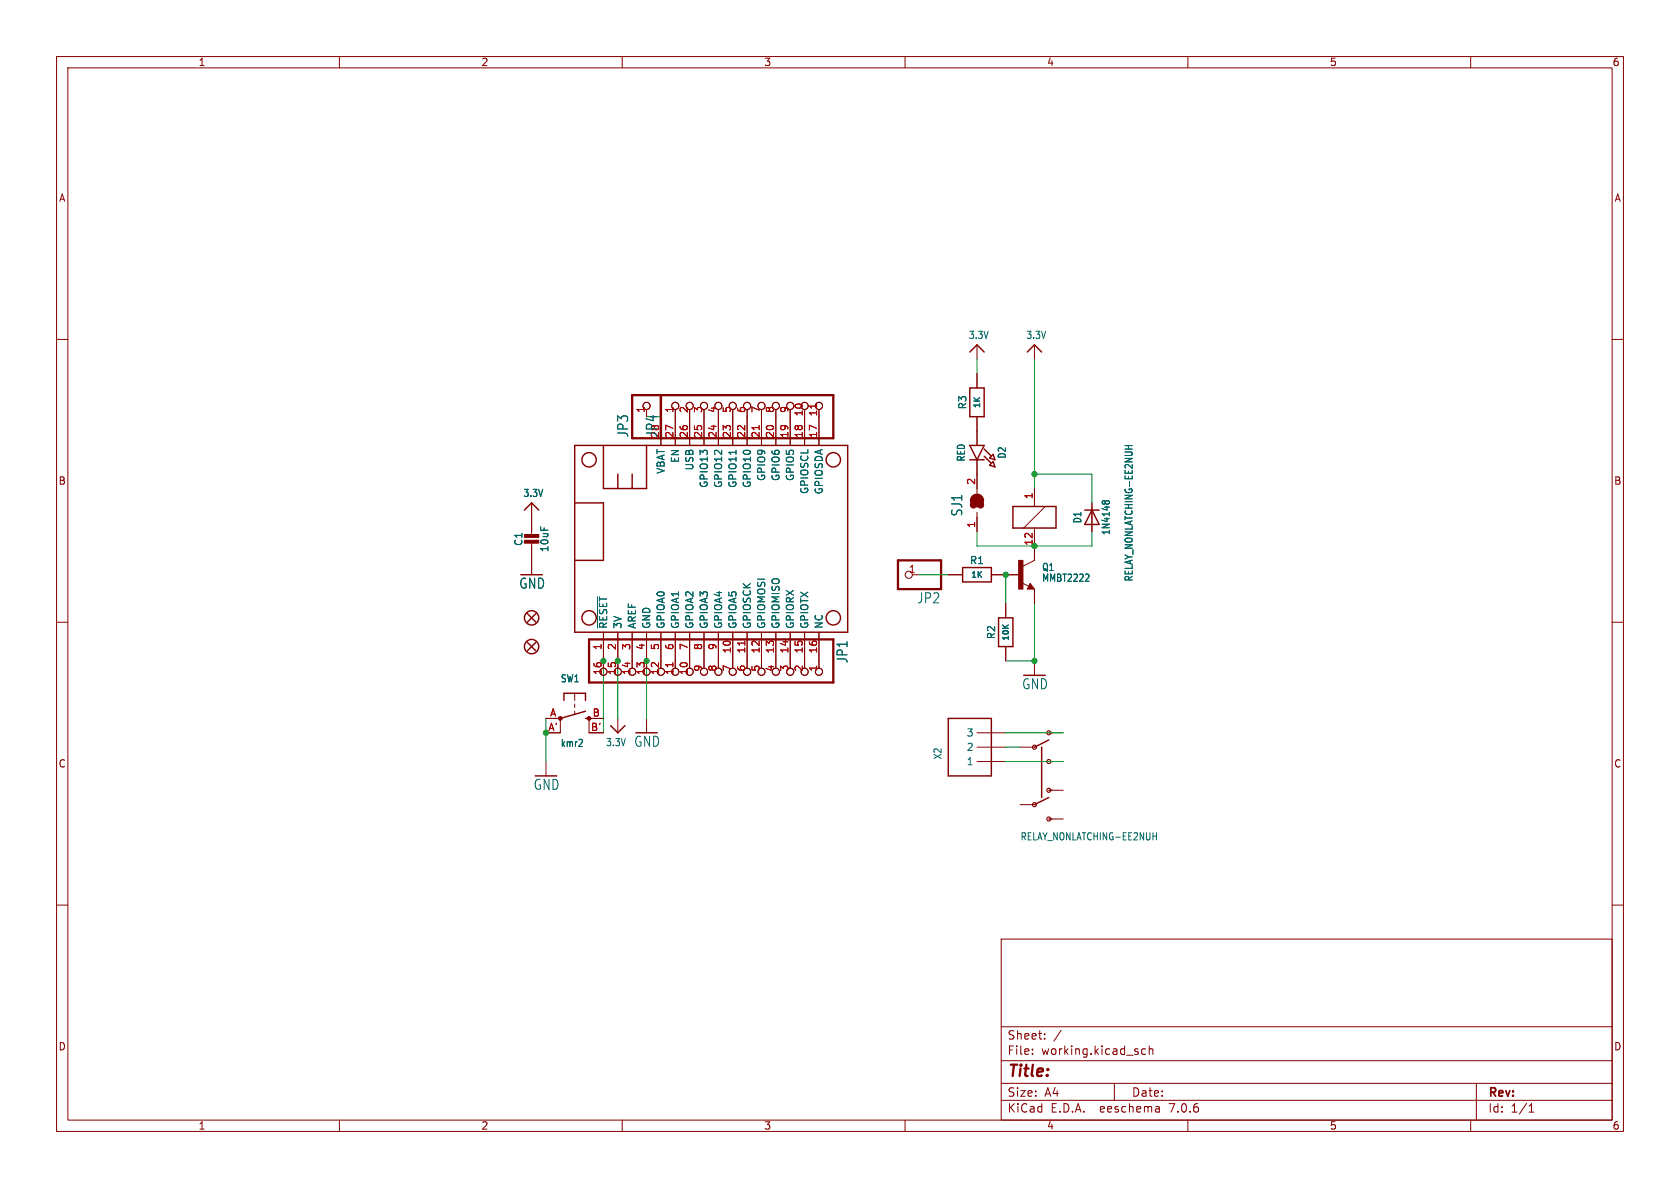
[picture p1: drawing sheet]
<svg xmlns="http://www.w3.org/2000/svg" width="297mm" height="210mm" viewBox="0 0 297 210" stroke-linecap="round" stroke-linejoin="round" font-family="sans-serif">
<g fill="none" stroke="#840000" stroke-width=".18">
<path d="M10 10h277v190h-277zM12 12h273v186h-273zM60 10v2M110 10v2M160 10v2M210 10v2M260 10v2M10 60h2M285 60h2M114.3 72.4v1.3M116.8 73.7v5M119.4 72.4v6.3"/>
<path d="M121.9 73.7v5M124.5 72.4v6.3M127 73.7v5M129.5 72.4v6.3M132.1 72.4v6.3M134.6 72.4v6.3M137.2 72.4v6.3M139.7 72.4v6.3M142.2 73.7v5M144.8 73.7v5M172.7 61v2.5M172.7 66v2.6"/>
<path d="M172.7 73.7v5M182.9 61v2.5M94 88.9v5.8M94 95.8v5.8M172.7 81.3v5.9M172.7 90.6v3.4M182.9 93.3v5.8l-2.1 1M182.9 86.4v3.1M184.8 89.5l-3.8 3.8M193 88.9v5.1M10 110h2M106.7 111.8v6.3"/>
<path d="M109.2 111.8v6.3M111.8 111.8v6.3M114.3 111.8v6.3M116.8 111.8v6.3M119.4 111.8v6.3M121.9 111.8v6.3M124.5 111.8v6.3M127 111.8v6.3M129.5 111.8v6.3M132.1 111.8v6.3M134.6 111.8v6.3M137.2 111.8v6.3"/>
<path d="M139.7 111.8v6.3M142.2 111.8v6.3M144.8 111.8v6.3M161.3 101.6h1.3M167.6 101.6h2.6M175.3 101.6h5M177.8 106.7v2.5M177.8 114.3v2.5M180.6 103l1.3 .6M182.1 103.1l.8 1h-1.3zM182.9 104.1v2.6M182.9 116.8v2.6"/>
<path d="M285 110h2M96.5 127h2.6v2.5h-2.6M96.5 134.6v2.6M101.6 122.6v1.2M101.6 124.5v.6M101.6 125.7v.7M106.7 127h-2.6v2.5h2.6M109.2 127v2.5M114.3 127v2.5M172.7 134.6h5.1M172.7 129.5h5.1M172.7 132.1h5.1"/>
<path d="M180.3 132.1h2.6M185.4 139.7h2.6M185.4 134.6h2.6M185.4 129.5h2.6M10 160h2M180.3 142.2h2.6M185.4 144.8h2.6M285 160h2M177 166h108v32h-108zM60 198v2M110 198v2M160 198v2"/>
<path d="M177 194.5h108M177 191.5h108M177 187.5h108M177 181.5h108M182.5 186.3v.1M182.5 185.5v.1M184.7 183.6v.1M184.7 182.8v.1M187.6 182.1l-1.3 2M197 191.5v3M202.5 185.5l-.4-.1-.3 .3v.4l.2 .2h.5M203.2 185.5l.2-.1 .3 .1 .1 .9"/>
<path d="M203.2 184.9v1.5M204.9 195.7l.1 .9M205 196.5l-.2 .1M205 196h-.2M210 198v2M260 198v2M261 191.5v6.5M270.3 196.6h.9M270.3 195.5l.4-.4v1.5"/>
<circle cx="114.3" cy="71.8" r=".63"/>
<circle cx="119.4" cy="71.8" r=".63"/>
<circle cx="121.9" cy="71.8" r=".63"/>
<circle cx="124.5" cy="71.8" r=".63"/>
<circle cx="127" cy="71.8" r=".63"/>
<circle cx="129.5" cy="71.8" r=".63"/>
<circle cx="132.1" cy="71.8" r=".63"/>
<circle cx="134.6" cy="71.8" r=".63"/>
<circle cx="137.2" cy="71.8" r=".63"/>
<circle cx="139.7" cy="71.8" r=".63"/>
<circle cx="142.2" cy="71.8" r=".63"/>
<circle cx="144.8" cy="71.8" r=".63"/>
<circle cx="106.7" cy="118.7" r=".63"/>
<circle cx="109.2" cy="118.7" r=".63"/>
<circle cx="111.8" cy="118.7" r=".63"/>
<circle cx="114.3" cy="118.7" r=".63"/>
<circle cx="116.8" cy="118.7" r=".63"/>
<circle cx="119.4" cy="118.7" r=".63"/>
<circle cx="121.9" cy="118.7" r=".63"/>
<circle cx="124.5" cy="118.7" r=".63"/>
<circle cx="127" cy="118.7" r=".63"/>
<circle cx="129.5" cy="118.7" r=".63"/>
<circle cx="132.1" cy="118.7" r=".63"/>
<circle cx="134.6" cy="118.7" r=".63"/>
<circle cx="137.2" cy="118.7" r=".63"/>
<circle cx="139.7" cy="118.7" r=".63"/>
<circle cx="142.2" cy="118.7" r=".63"/>
<circle cx="144.8" cy="118.7" r=".63"/>
<circle cx="160.7" cy="101.6" r=".63"/>
</g>
<g fill="none" stroke="#840000" stroke-width=".25">
<path d="M101.6 78.7h48.3v33.1h-48.3zM106.7 78.7v7.7h7.6v-7.7M171.4 68.6h2.6v5.1h-2.6zM171.4 62.2l1.3-1.2 1.3 1.2M171.4 78.7h2.6l-1.3 2.6zM174 79.4l1.3 1.2M181.6 62.2l1.3-1.2 1.2 1.2M92.7 90.2l1.3-1.3 1.2 1.3M101.6 88.9h5.1v10.2h-5.1M109.2 83.8v2.6M111.8 83.8v2.6M171.4 81.3h2.6"/>
<path d="M174 80.6l1.3 1.3M174.9 81l.7-.7 .3 1zM174.9 82.2l.7-.6 .3 1zM179.1 89.5h7.6v3.8h-7.6zM191.8 90.2h2.5M193 90.2l1.3 2.5h-2.5zM93.2 113.5l1.5 1.6M93.2 108.5l1.5 1.5M94.7 108.5l-1.5 1.5M94.7 113.5l-1.5 1.6M170.2 100.3h5.1v2.6h-5.1zM176.5 109.2h2.6v5.1h-2.6z"/>
<path d="M182.1 103.6l.1 .3h-.3l.2-.5 .5 .6h-.7M99.7 123.8v-1.2h3.8v1.2M103.5 127h.6M103.5 125.7l-4.4 1.3M107.9 128.3l1.3 1.2 1.3-1.2M167.6 127h7.7v10.2h-7.7zM184.1 132.1v8.9M185.4 130.8l-2.5 1.3M185.4 141l-2.5 1.2"/>
<circle cx="104.1" cy="81.3" r="1.27"/>
<circle cx="147.3" cy="81.3" r="1.27"/>
<circle cx="94" cy="109.2" r="1.27"/>
<circle cx="94" cy="114.3" r="1.27"/>
<circle cx="104.1" cy="109.2" r="1.27"/>
<circle cx="147.3" cy="109.2" r="1.27"/>
</g>
<g fill="#840000" stroke="#840000" stroke-width=".18">
<path d="M180.1 99.1h.7v5h-.7z"/>
<path d="M92.7 95.5h2.5v.5h-2.5z"/>
<path d="M92.7 94.5h2.5v.5h-2.5z"/>
<circle cx="99.1" cy="127" r=".33"/>
<circle cx="104.1" cy="127" r=".33"/>
</g>
<path d="M130.1 79.6v.7M198.9 78.8h1.3M199.5 78.8v.6M195.4 88.7l-.3-.2-.3 .2v.2M195.4 88.7l.1-.1 .4-.1 .2 .2v.2M195.4 88.7v.2M105.6 105.5v5.5M192.4 101.5l.1 .5-.6 .8h.6M102.3 132h.7M102.9 130.8v.4M203.8 147.8h.6M204.4 147.2v1.3" fill="none" stroke="#006464" stroke-width=".18"/>
<g fill="none" stroke="#840000" stroke-width=".2">
<circle cx="182.9" cy="132.1" r=".36"/>
<circle cx="185.4" cy="134.6" r=".36"/>
<circle cx="185.4" cy="129.5" r=".36"/>
<circle cx="185.4" cy="139.7" r=".36"/>
<circle cx="182.9" cy="142.2" r=".36"/>
<circle cx="185.4" cy="144.8" r=".36"/>
</g>
<path d="M111.8 69.9h35.5v7.6h-35.5zM116.8 69.9v7.6M158.7 99.1h7.7v5h-7.7zM172.7 88.3v1.2M104.1 113h43.2v7.7h-43.2z" fill="none" stroke="#840000" stroke-width=".41"/>
<path d="M134.2 75.2v.8M144.4 71.4v.7M119 117.1v.8M131.7 113.3v.8" fill="none" stroke="#a90000" stroke-width=".18"/>
<path d="M172.1 89.3a.64 .64 0 0 1 .6-.7 .64 .64 0 0 1 .7 .7M172.1 88.5a.64 .64 0 0 1 .6-.6 .64 .64 0 0 1 .7 .6" fill="none" stroke="#840000" stroke-width="1.3"/>
<g fill="none" stroke="#009600" stroke-width=".18">
<path d="M172.7 63.5v2.5M182.9 63.5v22.9M172.7 94v2.5h20.3v-2.5M182.9 83.8h10.1v5.1M106.7 116.8v12.7M109.2 116.8v10.2M114.3 116.8v10.2M162.6 101.6h5M177.8 101.6v5.1M182.9 106.7v10.1h-5.1M96.5 127v7.6M177.8 129.5h10.2"/>
<path d="M177.8 134.6h10.2M177.8 132.1h2.5"/>
</g>
<g fill="#009600" stroke="#009600" stroke-width=".18">
<circle cx="177.8" cy="101.6" r=".46"/>
<circle cx="182.9" cy="96.5" r=".46"/>
<circle cx="182.9" cy="116.8" r=".46"/>
<circle cx="182.9" cy="83.8" r=".46"/>
<circle cx="106.7" cy="116.8" r=".46"/>
<circle cx="109.2" cy="116.8" r=".46"/>
<circle cx="114.3" cy="116.8" r=".46"/>
<circle cx="96.5" cy="129.5" r=".46"/>
</g>
<text font-size="2.8" fill="#840000" x="178" y="190.9">Title:</text>
<g font-size="2.5" fill="#006464">
<text x="111.3" y="77.4" transform="rotate(-90 111.3 77.4)">JP3</text>
<text x="116.3" y="77.4" transform="rotate(-90 116.3 77.4)">JP4</text>
<text x="170.3" y="91.4" transform="rotate(-90 170.3 91.4)">SJ1</text>
<text x="91.7" y="104.3">GND</text>
<text x="162.1" y="106.9">JP2</text>
<text x="150" y="117.3" transform="rotate(-90 150 117.3)">JP1</text>
<text x="180.6" y="122.1">GND</text>
<text x="112" y="132.2">GND</text>
<text x="94.2" y="139.8">GND</text>
</g>
<g font-size="2.1" fill="#840000">
<text x="178" y="184">Sheet:</text>
<text x="178" y="186.7">File:</text>
<text x="184.1" y="186.7">working.kicad_sch</text>
<text x="178" y="196.9">KiCad</text>
<text x="178" y="194.1">Size:</text>
<text x="184.7" y="194.1">A4</text>
<text x="185.7" y="196.9">E.D.A.</text>
<text x="194.6" y="196.9">eeschema</text>
<text x="200" y="194.1">Date:</text>
<text x="207" y="196.9">7.0.6</text>
<text x="263" y="194.3">Rev:</text>
<text x="263" y="196.9">Id:</text>
<text x="267.1" y="196.9">1/1</text>
</g>
<g font-size="1.8" fill="#840000">
<text x="35" y="11.9">1</text>
<text x="85" y="11.9">2</text>
<text x="135" y="11.9">3</text>
<text x="185" y="11.9">4</text>
<text x="235" y="11.9">5</text>
<text x="285" y="11.9">6</text>
<text x="10.3" y="35.9">A</text>
<text x="285.3" y="35.9">A</text>
<text x="10.3" y="85.9">B</text>
<text x="285.3" y="85.9">B</text>
<text x="10.3" y="135.9">C</text>
<text x="285.3" y="135.9">C</text>
<text x="10.3" y="185.9">D</text>
<text x="285.3" y="185.9">D</text>
<text x="35" y="199.9">1</text>
<text x="85" y="199.9">2</text>
<text x="135" y="199.9">3</text>
<text x="185" y="199.9">4</text>
<text x="235" y="199.9">5</text>
<text x="285" y="199.9">6</text>
</g>
<g font-size="1.8" fill="#006464">
<text x="171.2" y="60.1">3.3V</text>
<text x="181.3" y="60.1">3.3V</text>
<text x="116.6" y="77.5" transform="rotate(-90 116.6 77.5)">28</text>
<text x="171" y="72.5" transform="rotate(-90 171 72.5)">R3</text>
<text x="117.7" y="83.9" transform="rotate(-90 117.7 83.9)">VBAT</text>
<text x="120.2" y="81.9" transform="rotate(-90 120.2 81.9)">EN</text>
<text x="122.8" y="83.3" transform="rotate(-90 122.8 83.3)">USB</text>
<text x="170.8" y="81.7" transform="rotate(-90 170.8 81.7)">RED</text>
<text x="178" y="81.2" transform="rotate(-90 178 81.2)">D2</text>
<text x="92.4" y="88.1">3.3V</text>
<text x="125.3" y="86.3" transform="rotate(-90 125.3 86.3)">GPIO13</text>
<text x="127.9" y="86.3" transform="rotate(-90 127.9 86.3)">GPIO12</text>
<text x="130.4" y="86.3" transform="rotate(-90 130.4 86.3)">GPIO11</text>
<text x="132.9" y="86.3" transform="rotate(-90 132.9 86.3)">GPIO10</text>
<text x="135.5" y="85.1" transform="rotate(-90 135.5 85.1)">GPIO9</text>
<text x="138" y="85.1" transform="rotate(-90 138 85.1)">GPIO6</text>
<text x="140.6" y="85.1" transform="rotate(-90 140.6 85.1)">GPIO5</text>
<text x="143.1" y="87.4" transform="rotate(-90 143.1 87.4)">GPIOSCL</text>
<text x="145.6" y="87.5" transform="rotate(-90 145.6 87.5)">GPIOSDA</text>
<text x="191.4" y="92.6" transform="rotate(-90 191.4 92.6)">D1</text>
<text x="196.4" y="94.7" transform="rotate(-90 196.4 94.7)">1N4148</text>
<text x="92.6" y="96.6" transform="rotate(-90 92.6 96.6)">C1</text>
<text x="97.1" y="97.7" transform="rotate(-90 97.1 97.7)">10uF</text>
<text x="171.4" y="99.9">R1</text>
<text x="184.1" y="101.1">Q1</text>
<text x="184.1" y="103">MMBT2222</text>
<text x="200.4" y="102.9" transform="rotate(-90 200.4 102.9)">RELAY_NONLATCHING-EE2NUH</text>
<text x="107.5" y="111.3" transform="rotate(-90 107.5 111.3)">~{RESET}</text>
<text x="110.1" y="111.3" transform="rotate(-90 110.1 111.3)">3V</text>
<text x="112.6" y="111.3" transform="rotate(-90 112.6 111.3)">AREF</text>
<text x="115.2" y="111.3" transform="rotate(-90 115.2 111.3)">GND</text>
<text x="117.7" y="111.3" transform="rotate(-90 117.7 111.3)">GPIOA0</text>
<text x="120.2" y="111.3" transform="rotate(-90 120.2 111.3)">GPIOA1</text>
<text x="122.8" y="111.3" transform="rotate(-90 122.8 111.3)">GPIOA2</text>
<text x="125.3" y="111.3" transform="rotate(-90 125.3 111.3)">GPIOA3</text>
<text x="127.9" y="111.3" transform="rotate(-90 127.9 111.3)">GPIOA4</text>
<text x="130.4" y="111.3" transform="rotate(-90 130.4 111.3)">GPIOA5</text>
<text x="132.9" y="111.3" transform="rotate(-90 132.9 111.3)">GPIOSCK</text>
<text x="135.5" y="111.3" transform="rotate(-90 135.5 111.3)">GPIOMOSI</text>
<text x="138" y="111.3" transform="rotate(-90 138 111.3)">GPIOMISO</text>
<text x="140.6" y="111.3" transform="rotate(-90 140.6 111.3)">GPIORX</text>
<text x="143.1" y="111.3" transform="rotate(-90 143.1 111.3)">GPIOTX</text>
<text x="145.6" y="111.3" transform="rotate(-90 145.6 111.3)">NC</text>
<text x="176.1" y="113.1" transform="rotate(-90 176.1 113.1)">R2</text>
<text x="99" y="120.8">SW1</text>
<text x="170.8" y="130.4">3</text>
<text x="99" y="132.2">kmr2</text>
<text x="107" y="132.1">3.3V</text>
<text x="166.7" y="134.4" transform="rotate(-90 166.7 134.4)">X2</text>
<text x="170.8" y="135.5">1</text>
<text x="170.8" y="132.9">2</text>
<text x="180.3" y="148.8">RELAY_NONLATCHING-EE2NUH</text>
</g>
<g font-size="1.8" fill="#a90000">
<text x="114" y="73.1" transform="rotate(-90 114 73.1)">1</text>
<text x="119.1" y="77.5" transform="rotate(-90 119.1 77.5)">27</text>
<text x="119.1" y="73.1" transform="rotate(-90 119.1 73.1)">1</text>
<text x="121.7" y="77.5" transform="rotate(-90 121.7 77.5)">26</text>
<text x="121.7" y="73.1" transform="rotate(-90 121.7 73.1)">2</text>
<text x="124.2" y="77.5" transform="rotate(-90 124.2 77.5)">25</text>
<text x="124.2" y="73.1" transform="rotate(-90 124.2 73.1)">3</text>
<text x="126.7" y="77.5" transform="rotate(-90 126.7 77.5)">24</text>
<text x="126.7" y="73.1" transform="rotate(-90 126.7 73.1)">4</text>
<text x="129.3" y="77.5" transform="rotate(-90 129.3 77.5)">23</text>
<text x="129.3" y="73.1" transform="rotate(-90 129.3 73.1)">5</text>
<text x="131.8" y="77.5" transform="rotate(-90 131.8 77.5)">22</text>
<text x="131.8" y="73.1" transform="rotate(-90 131.8 73.1)">6</text>
<text x="134.4" y="77.5" transform="rotate(-90 134.4 77.5)">21</text>
<text x="134.4" y="73.1" transform="rotate(-90 134.4 73.1)">7</text>
<text x="136.9" y="77.5" transform="rotate(-90 136.9 77.5)">20</text>
<text x="136.9" y="73.1" transform="rotate(-90 136.9 73.1)">8</text>
<text x="139.4" y="77.5" transform="rotate(-90 139.4 77.5)">19</text>
<text x="139.4" y="73.1" transform="rotate(-90 139.4 73.1)">9</text>
<text x="142" y="77.5" transform="rotate(-90 142 77.5)">18</text>
<text x="142" y="73.7" transform="rotate(-90 142 73.7)">10</text>
<text x="144.5" y="77.5" transform="rotate(-90 144.5 77.5)">17</text>
<text x="144.5" y="73.7" transform="rotate(-90 144.5 73.7)">11</text>
<text x="172.5" y="85.8" transform="rotate(-90 172.5 85.8)">2</text>
<text x="182.6" y="88.3" transform="rotate(-90 182.6 88.3)">1</text>
<text x="172.5" y="93.4" transform="rotate(-90 172.5 93.4)">1</text>
<text x="160.6" y="101.3">1</text>
<text x="182.6" y="96.6" transform="rotate(-90 182.6 96.6)">12</text>
<text x="106.4" y="119.4" transform="rotate(-90 106.4 119.4)">16</text>
<text x="106.4" y="115" transform="rotate(-90 106.4 115)">1</text>
<text x="109" y="119.4" transform="rotate(-90 109 119.4)">15</text>
<text x="109" y="115" transform="rotate(-90 109 115)">2</text>
<text x="111.5" y="119.4" transform="rotate(-90 111.5 119.4)">14</text>
<text x="111.5" y="115" transform="rotate(-90 111.5 115)">3</text>
<text x="114" y="119.4" transform="rotate(-90 114 119.4)">13</text>
<text x="114" y="115" transform="rotate(-90 114 115)">4</text>
<text x="116.6" y="119.4" transform="rotate(-90 116.6 119.4)">12</text>
<text x="116.6" y="115" transform="rotate(-90 116.6 115)">5</text>
<text x="119.1" y="119.4" transform="rotate(-90 119.1 119.4)">11</text>
<text x="119.1" y="115" transform="rotate(-90 119.1 115)">6</text>
<text x="121.7" y="119.4" transform="rotate(-90 121.7 119.4)">10</text>
<text x="121.7" y="115" transform="rotate(-90 121.7 115)">7</text>
<text x="124.2" y="118.8" transform="rotate(-90 124.2 118.8)">9</text>
<text x="124.2" y="115" transform="rotate(-90 124.2 115)">8</text>
<text x="126.7" y="118.8" transform="rotate(-90 126.7 118.8)">8</text>
<text x="126.7" y="115" transform="rotate(-90 126.7 115)">9</text>
<text x="129.3" y="118.8" transform="rotate(-90 129.3 118.8)">7</text>
<text x="129.3" y="115.6" transform="rotate(-90 129.3 115.6)">10</text>
<text x="131.8" y="118.8" transform="rotate(-90 131.8 118.8)">6</text>
<text x="131.8" y="115.6" transform="rotate(-90 131.8 115.6)">11</text>
<text x="134.4" y="118.8" transform="rotate(-90 134.4 118.8)">5</text>
<text x="134.4" y="115.6" transform="rotate(-90 134.4 115.6)">12</text>
<text x="136.9" y="118.8" transform="rotate(-90 136.9 118.8)">4</text>
<text x="136.9" y="115.6" transform="rotate(-90 136.9 115.6)">13</text>
<text x="139.4" y="118.8" transform="rotate(-90 139.4 118.8)">3</text>
<text x="139.4" y="115.6" transform="rotate(-90 139.4 115.6)">14</text>
<text x="142" y="118.8" transform="rotate(-90 142 118.8)">2</text>
<text x="142" y="115.6" transform="rotate(-90 142 115.6)">15</text>
<text x="144.5" y="118.8" transform="rotate(-90 144.5 118.8)">1</text>
<text x="144.5" y="115.6" transform="rotate(-90 144.5 115.6)">16</text>
<text x="96.8" y="129.3">A'</text>
<text x="97.1" y="126.7">A</text>
<text x="104.4" y="129.3">B'</text>
<text x="104.7" y="126.7">B</text>
</g>
<g font-size="1.4" fill="#006464">
<text x="173.5" y="72.3" transform="rotate(-90 173.5 72.3)">1K</text>
<text x="171.5" y="102.4">1K</text>
<text x="178.6" y="113.4" transform="rotate(-90 178.6 113.4)">10K</text>
</g>
</svg>
